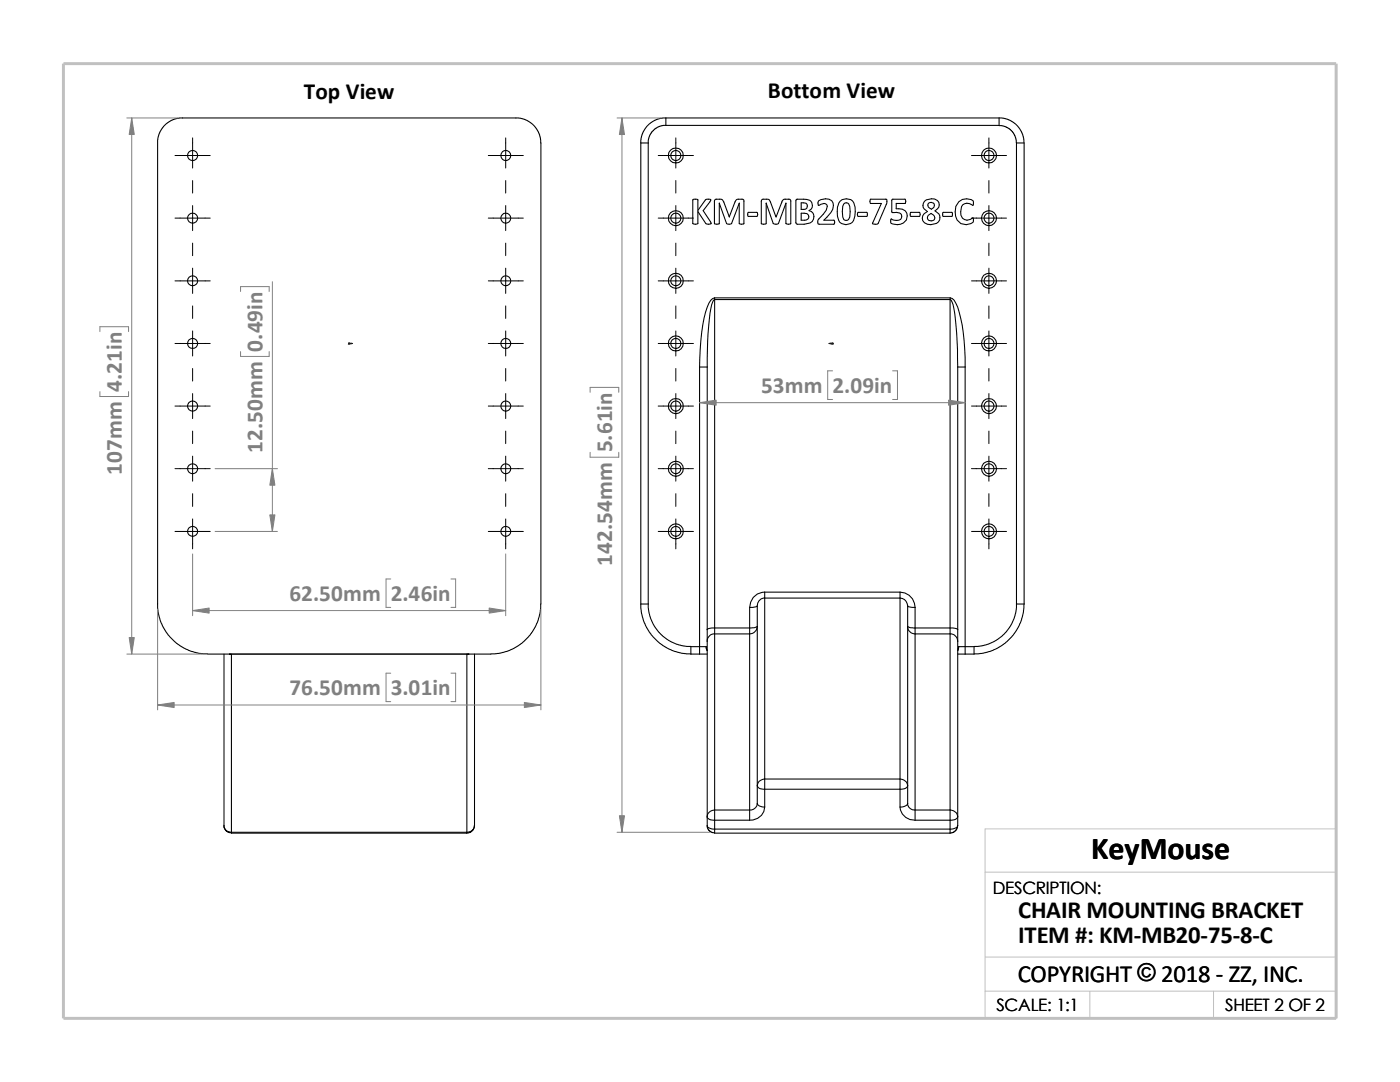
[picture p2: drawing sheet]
<svg xmlns="http://www.w3.org/2000/svg" width="279mm" height="216mm" viewBox="0 0 279 216" stroke-linecap="round" stroke-linejoin="round" font-family="sans-serif">
<path d="M196.6 174h70.1M196.6 191h70.1M196.6 197.8h70.1M217.5 197.8v5.4M242.2 197.8v5.4M26.8 203.2h239.9v-37.8h-70.1v37.8" fill="none" stroke="#c0c0c0" stroke-width=".2"/>
<path d="M12.7 12.7h254v190.5h-254z" fill="none" stroke="#c0c0c0" stroke-width=".59"/>
<g fill="none" stroke="#000" stroke-width=".21">
<path d="M31.5 28.5l.2-1.6 .9-1.7 1.5-1.1 1.7-.6h67.7l1.8 .6 1.4 1.1 1 1.7 .2 1.6v92M31.5 28.5v92.9l.4 2.3 .7 1.5 .9 1.5 1.4 1.4 1.8 1.2 1.6 .7 1.5 .4 1.6 .1M127.9 28.5v92M127.9 28.5h1.5M129.4 28.5v92M132.9 23.5l-.9 .1-1.1 .3-1.1 .7-.7 .6-1 1.7-.2 1.6M132.9 23.5h66.5M132.9 25h-.6l-.9 .3-1.1 .8-.8 1.3-.1 1.1M132.9 23.5v1.5M138.3 39.8a.73 .73 0 0 1 1 .1v2.1l1.5-2.1a.72 .72 0 0 1 1.1 0l-1.6 2.1 1.6 2.6a.87 .87 0 0 1-1.1 0l-1.5-2.4v2.4a.85 .85 0 0 1-1 0zM158.9 39.8h.2a3.5 3.5 0 0 1 2.7 .4 1.19 1.19 0 0 1-.3 1.8 1.3 1.3 0 0 1 1 1.2 1.3 1.3 0 0 1-.8 1.3l-1.2 .2h-1.4l-.3-.2zM173.7 39.8h3.2l.1 .1v.6l-1.7 4.1a1 1 0 0 1-1.2 0l1.8-4h-2.2l-.1-.4z"/>
<path d="M178.1 39.8h2.5a.61 .61 0 0 1 0 .8h-1.7v1.1h.3a1.57 1.57 0 0 1 1.9 1.2 1.57 1.57 0 0 1-1.4 1.8 2.78 2.78 0 0 1-1.9-.2v-.6l.1-.2a1.82 1.82 0 0 0 1.8 .1 .82 .82 0 0 0-.2-1.3l-1.5-.2zM199.4 23.5v1.5h-66.5M199.4 23.5l.9 .1 1 .3 .8 .4 .9 .8 1 1.5 .3 1v.9M199.4 25.1l1.3 .2 1.1 .7 .7 1 .4 1.5M202.9 28.5v92M202.9 28.5h1.5v92M142.6 59.4v.4M142.6 59.8v65.5M142.6 59.8h47M142.6 59.4h47M142.6 59.4a2.29 2.29 0 0 0-1.5 1.9 39.3 39.3 0 0 0-1.5 11.9M142.6 59.8a2.47 2.47 0 0 0-.7 1.8 67.5 67.5 0 0 0-.8 11.6"/>
<path d="M143.6 40.6v4.1h-1v-4.6l.2-.3h1.1l.3 .1 1.3 3.4M143.6 40.6l1.4 4a.85 .85 0 0 0 1 0l1.5-4M143.6 40.6h.1M145.5 43.3h.1M147.5 40.6v4a.76 .76 0 0 0 1 0v-4.6l-.2-.2h-.9a.63 .63 0 0 0-.7 .5l-1.2 3M147.5 40.6h.1M149.3 42.4h1.7a.49 .49 0 0 1 0 .8h-1.6l-.2-.1zM152.9 40.6v4l-.1 .1h-.8l-.1-4.6 .2-.3h1.2l.2 .1 1.4 3.4 1.1-3a.62 .62 0 0 1 .7-.5h.9l.2 .2v4.6a.76 .76 0 0 1-.9 0l-.1-4M152.9 40.6l1.4 4a.91 .91 0 0 0 1.1 0l1.4-4M152.9 40.6h.1M156.8 40.6h.1M159.9 42.5l1.1 .1a.7 .7 0 0 1 .4 .9 .7 .7 0 0 1-.8 .4h-.7z"/>
<path d="M159.9 40.5l1 .1a.69 .69 0 0 1 .2 .7 .69 .69 0 0 1-.7 .5h-.5zM163.4 40a2.37 2.37 0 0 1 2.6 0 1.87 1.87 0 0 1-.2 2.4l-1.4 1.5h2a.56 .56 0 0 1 0 .8h-3.1a.98 .98 0 0 1 .1-1.1l1.5-1.6 .2-.8a.64 .64 0 0 0-.6-.6l-1.2 .4-.1-.5zM167.7 40.1a1.72 1.72 0 0 1 1.9-.4 1.72 1.72 0 0 1 1 1.6 4.3 4.3 0 0 1-.5 3.1 1.74 1.74 0 0 1-1.9 .3 1.74 1.74 0 0 1-1.1-1.6 3.7 3.7 0 0 1 .6-3zM168.4 40.7a.66 .66 0 0 1 1 0 4 4 0 0 1-.1 3.1 .72 .72 0 0 1-.9 0 4.3 4.3 0 0 1 0-3.1zM171.2 42.4h1.7a.56 .56 0 0 1 0 .8h-1.7l-.1-.4zM181.7 42.4h1.7a.49 .49 0 0 1 0 .8h-1.6l-.1-.1zM184.5 40.2a2.01 2.01 0 0 1 2.9 .2 1.31 1.31 0 0 1-.8 1.7l.8 .6a1.36 1.36 0 0 1-.5 1.9 2.06 2.06 0 0 1-2.8-.6 1.38 1.38 0 0 1 1-1.8l-.7-.5a1.22 1.22 0 0 1 .1-1.5zM185.3 43l.5-.4 .5 .3a.64 .64 0 0 1 .2 .7 .64 .64 0 0 1-.7 .5l-.4-.1a.68 .68 0 0 1-.1-1zM185.3 40.6a.73 .73 0 0 1 1.2 .4l-.1 .4-.5 .3-.4-.2a.65 .65 0 0 1-.2-.9zM188.1 42.5l1.8-.1a.56 .56 0 0 1 0 .8h-1.7zM189.6 59.8a2.47 2.47 0 0 1 .8 1.8 72.8 72.8 0 0 1 .7 11.6M189.6 59.4l.4 .2a5.2 5.2 0 0 1 1.4 2.7 38.7 38.7 0 0 1 1.2 10.9"/>
<path d="M189.6 59.4v.4M189.6 59.8v65.5M191.3 40.3a2.31 2.31 0 0 1 2.9-.2l.1 .7-.2 .2a1.43 1.43 0 0 0-2.2 .2 1.93 1.93 0 0 0 .6 2.6 1.83 1.83 0 0 0 1.7-.3l.1 .7a2.12 2.12 0 0 1-2.6 .4 2.12 2.12 0 0 1-1.1-2.3l.2-1.1zM139.6 73.2v55.8M139.6 73.2h1.5M141.1 73.2v52.4M191.1 73.2h1.5M191.1 73.2v52.4M192.6 73.2v55.8M152.6 119.3v36.1M152.6 118.2v1.1M152.6 119.3a1.45 1.45 0 0 0-1.5 1.6"/>
<path d="M152.6 118.2a2.98 2.98 0 0 0-3 3M152.6 119.3h27M152.6 118.2h27M179.6 119.3v36.1M179.6 119.3a1.55 1.55 0 0 1 1.5 1.6M179.6 118.2a3 3 0 0 1 3 3M179.6 118.2v1.1M44.7 130.5v34.2M45.8 130.5l.1 .1M45.8 130.6h.4M45.8 130.5l.4 .1M46.2 130.6v35.5"/>
<path d="M93.2 130.6v35.5M93.2 130.6l.4-.1zM94.7 130.5v34.2M107.9 120.5l-.1 1.6-.4 1.6-.6 1.5-1 1.5-1.7 1.7-1.4 .9-1.6 .7-1.6 .4-1.5 .1h-56.6M127.9 120.5l.1 1.8 .6 2 .9 1.8 1.1 1.2 1.7 1.5 1.7 1 2 .5 1.9 .2M127.9 120.5h1.5M129.4 120.5l.1 1.5 .4 1.5 .7 1.5 1.2 1.5 1.6 1.3 1.5 .7 1.5 .4 1.5 .1M137.9 130.5h1.7M139.6 130.5h1.5M139.6 129h-1.7v1.5M139.6 129v1.5M139.6 129h1.3"/>
<path d="M140.9 129l.2 .8M140.9 129h.1M141.1 128v35M141.1 125.6v2.4M142.6 126.5v35.1M142.6 125.3v1.2M142.6 126.5h7M142.6 125.3h7M142.6 126.5a1.45 1.45 0 0 0-1.5 1.5M142.6 125.3a1.71 1.71 0 0 0-1.5 .3M149.6 121.2v4.1M149.6 126.5v35.1"/>
<path d="M149.6 125.3v1.2M149.6 125.3a1.92 1.92 0 0 0 1.5-.3 1.6 1.6 0 0 1-1.5 1.5M151.1 120.9v35.9M151.1 120.9l-.6 .3h-.9M181.1 120.9v35.9M181.1 120.9l.3 .2 1.2 .1M182.6 126.5h7M182.6 121.2v4.1M182.6 125.3h7M182.6 125.3a1.71 1.71 0 0 1-1.5-.3 1.52 1.52 0 0 0 1.5 1.5M182.6 126.5v35.1M182.6 125.3v1.2"/>
<path d="M189.6 126.5v35.1M189.6 126.5a1.52 1.52 0 0 1 1.5 1.5M189.6 125.3v1.2M189.6 125.3a1.92 1.92 0 0 1 1.5 .3M191.1 130.5h1.5M191.1 128v35M191.1 125.6v2.4M191.3 129h1.3M191.3 129l-.2 .8M192.6 129h1.8M192.6 129v1.5M194.4 129v1.5h-1.8"/>
<path d="M202.9 120.5l-.1 1.5-.4 1.5-.8 1.5-1.2 1.5-1.6 1.3-1.4 .7-1.6 .4-1.4 .1M202.9 120.5h1.5M204.4 120.5l-.2 1.8-.6 2-1.3 2.4-1.4 1.4-1.8 1.2-1.6 .7-1.5 .4-1.6 .1M151.1 156.8a1.24 1.24 0 0 0 1.5 .7M151.1 156.8v3.5M152.6 155.4v2.1M152.6 157.5h27M152.6 155.4h27M152.6 157.5v3.5M152.6 155.4a1.45 1.45 0 0 0-1.5 1.4M179.6 155.4v2.1M179.6 155.4a1.53 1.53 0 0 1 1.5 1.4"/>
<path d="M179.6 157.5v3.5M181.1 156.8a1.34 1.34 0 0 1-1.5 .7M181.1 156.8v3.5M44.7 164.7l.1 .7 .4 .5 1 .3M44.7 164.7a1.38 1.38 0 0 0 1.5 1.4M46.2 166.1v.1h47M46.2 166.1h47M93.2 166.1v.1M94.7 164.7l-.4 1-.5 .4-.6 .1M94.7 164.7a1.45 1.45 0 0 1-1.5 1.4M141.1 163a1.24 1.24 0 0 0 1.5 .7M141.1 164.7a1.31 1.31 0 0 0 1.5 .7"/>
<path d="M141.1 163v1.7M141.1 164.7l.2 .7 .3 .5 1 .3M142.6 161.6v2.1M142.6 165.4v.8h47M142.6 163.7h7M142.6 165.4h47M142.6 163.7v1.7M142.6 161.6h7M142.6 161.6a1.45 1.45 0 0 0-1.5 1.4M149.6 161.6v2.1M151.1 160.3a1.31 1.31 0 0 0 1.5 .7M151.1 160.3a1.38 1.38 0 0 1-1.5 1.3"/>
<path d="M152.6 161a2.74 2.74 0 0 1-3 2.7M179.6 161a2.78 2.78 0 0 0 3 2.7M181.1 160.3a1.43 1.43 0 0 1-1.5 .7M181.1 160.3a1.32 1.32 0 0 0 1.5 1.3M182.6 163.7h7M182.6 161.6h7M182.6 161.6v2.1M189.6 161.6v2.1M189.6 161.6a1.53 1.53 0 0 1 1.5 1.4M189.6 165.4v.8M189.6 163.7v1.7M191.1 164.7l-.3 1-.6 .4-.6 .1"/>
<path d="M191.1 163v1.7M191.1 163a1.34 1.34 0 0 1-1.5 .7M191.1 164.7a1.43 1.43 0 0 1-1.5 .7"/>
<circle cx="38.4" cy="31" r="1.01"/>
<circle cx="100.9" cy="31" r="1"/>
<circle cx="134.9" cy="31" r="1.5"/>
<circle cx="134.9" cy="31" r="1.01"/>
<circle cx="197.4" cy="31" r="1"/>
<circle cx="197.4" cy="31" r="1.49"/>
<circle cx="38.4" cy="56" r="1"/>
<circle cx="38.4" cy="43.5" r="1"/>
<circle cx="100.9" cy="56" r=".99"/>
<circle cx="100.9" cy="43.5" r=".99"/>
<circle cx="134.9" cy="56" r="1"/>
<circle cx="134.9" cy="43.5" r="1.51"/>
<circle cx="134.9" cy="56" r="1.51"/>
<circle cx="134.9" cy="43.5" r="1"/>
<circle cx="197.4" cy="56" r=".99"/>
<circle cx="197.4" cy="43.5" r=".99"/>
<circle cx="197.4" cy="43.5" r="1.5"/>
<circle cx="197.4" cy="56" r="1.5"/>
<circle cx="38.4" cy="68.5" r="1"/>
<circle cx="100.9" cy="68.5" r=".99"/>
<circle cx="134.9" cy="68.5" r="1.5"/>
<circle cx="134.9" cy="68.5" r="1"/>
<circle cx="197.4" cy="68.5" r="1.49"/>
<circle cx="197.4" cy="68.5" r=".99"/>
<circle cx="38.4" cy="81" r="1.01"/>
<circle cx="38.4" cy="93.5" r="1"/>
<circle cx="100.9" cy="81" r="1"/>
<circle cx="100.9" cy="93.5" r=".99"/>
<circle cx="134.9" cy="81" r="1.01"/>
<circle cx="134.9" cy="93.5" r="1.51"/>
<circle cx="134.9" cy="81" r="1.51"/>
<circle cx="134.9" cy="93.5" r="1"/>
<circle cx="197.4" cy="81" r="1"/>
<circle cx="197.4" cy="93.5" r=".99"/>
<circle cx="197.4" cy="81.1" r="1.5"/>
<circle cx="197.4" cy="93.5" r="1.5"/>
<circle cx="38.4" cy="106" r="1"/>
<circle cx="100.9" cy="106" r=".99"/>
<circle cx="134.9" cy="106" r="1.5"/>
<circle cx="134.9" cy="106" r="1"/>
<circle cx="197.4" cy="106" r="1.49"/>
<circle cx="197.4" cy="106" r=".99"/>
</g>
<g fill="#00f" stroke="#00f" stroke-width=".2">
<path d="M70 68.5h.4l-.4 .1z"/>
<path d="M165.4 68.5h.4v.1z"/>
</g>
<path d="M69.6 68.5h.8M69.6 68.4l.2 .3M69.7 68.5h.1M69.7 68.4v.3M69.8 68.4l-.3 .3M165.4 68.5h.9M166 68.4l.3 .3M166.1 68.5h.1M166.1 68.4v.3M166.2 68.4l-.3 .3" fill="none" stroke="#00f" stroke-width=".2"/>
<g fill="none" stroke="#000" stroke-width=".2">
<path d="M34.9 31h7.1M38.4 27.5v6M38.4 36v2.5M97.5 31h6.9M100.9 27.5v6M100.9 36v2.5M131.4 31h7M134.9 27.5v6M134.9 36v2.5M193.9 31h7M197.4 27.5v6M197.4 36v2.5"/>
<path d="M34.9 56h7.1M34.9 43.5h7.1M38.4 41v5M38.4 48.5v2.5M38.4 53.5v5M97.5 56h6.9M97.5 43.5h6.9M100.9 41v5M100.9 48.5v2.5M100.9 53.5v5M131.4 56h7M131.4 43.5h7"/>
<path d="M134.9 41v5M134.9 48.5v2.5M134.9 53.5v5M193.9 56h7M193.9 43.5h7M197.4 41v5M197.4 48.5v2.5M197.4 53.5v5M34.9 68.5h7.1M38.4 61v2.5M38.4 66v5M38.4 73.5v2.5"/>
<path d="M38.4 78.5v5M97.5 68.5h6.9M100.9 61v2.5M100.9 66v5M100.9 73.5v2.5M100.9 78.5v5M131.4 68.5h7M134.9 61v2.5M134.9 66v5M134.9 73.5v2.5M134.9 78.5v5M193.9 68.5h7"/>
<path d="M197.4 61v2.5M197.4 66v5M197.4 73.5v2.5M197.4 78.5v5M34.9 93.5h7.1M34.9 81h7.1M38.4 86v2.5M38.4 91v5M38.4 98.5v2.5M97.5 93.5h6.9M97.5 81h6.9M100.9 86v2.5"/>
<path d="M100.9 91v5M100.9 98.5v2.5M131.4 93.5h7M131.4 81h7M134.9 86v2.5M134.9 91v5M134.9 98.5v2.5M193.9 93.5h7M193.9 81h7M197.4 86v2.5M197.4 91v5M197.4 98.5v2.5"/>
<path d="M34.9 106h7.1M38.4 103.5v6M97.5 106h6.9M100.9 103.5v6M131.4 106h7M134.9 103.5v6M193.9 106h7M197.4 103.5v6"/>
</g>
<g fill="none" stroke="#808080" stroke-width=".2">
<path d="M25.3 23.5h10.1M26.3 23.5v107M123.1 23.5h8.8M124.1 23.5v142.6M48 58.2v-1h5.7v1M54.4 56.2v49.8M19.9 66.2v-1h5.8v1M19.9 78.1v1h5.8v-1M48 70.1v1h5.7v-1M117.8 78.3v-1h5.7v1M166.2 74h-1v5.7h1M178.1 74h1v5.7h-1"/>
<path d="M42.9 93.5h12.5M117.8 90.3v.9h5.7v-.9M139.6 80.3h53M38.4 110.5v12.4M42.9 106h12.5M78 115.5h-1v5.7h1M90 115.5h.9v5.7h-.9M100.9 110.5v12.4M25.3 130.5h15.1M31.5 121.5v20.1M38.4 121.8h62.5M78 134.3h-1v5.7h1"/>
<path d="M90 134.3h.9v5.7h-.9M107.9 121.5v20.1M31.5 140.7h76.4M123.1 166.1h18.5"/>
</g>
<g fill="#808080" stroke="#808080" stroke-width=".2">
<path d="M38.4 121.8l3.3-.5v1z"/>
<path d="M97.6 121.3l3.3 .5-3.3 .5z"/>
<path d="M25.8 127.2h1l-.5 3.3z"/>
<path d="M26.3 23.5l.5 3.3h-1z"/>
<path d="M104.6 140.2l3.3 .5-3.3 .5z"/>
<path d="M31.5 140.7l3.3-.5v1z"/>
<path d="M54.4 93.5l.5 3.3h-1.1z"/>
<path d="M53.8 102.7h1.1l-.5 3.3z"/>
<path d="M139.6 80.3l3.3-.5v1.1z"/>
<path d="M189.3 79.8l3.3 .5-3.3 .6z"/>
<path d="M123.6 162.8h1l-.5 3.3z"/>
<path d="M124.1 23.5l.5 3.3h-1z"/>
</g>
<text font-size="6.4" x="217.8" y="171.4">KeyMouse</text>
<g font-size="4.9">
<text x="203.2" y="183.2">CHAIR MOUNTING BRACKET</text>
<text x="203.2" y="188.1">ITEM #: KM-MB20-75-8-C</text>
<text x="203.1" y="195.9">COPYRIGHT © 2018 - ZZ, INC.</text>
<text x="203.1" y="195.9">COPYRIGHT ©</text>
</g>
<g font-size="4.6">
<text x="60.6" y="19.7">Top View</text>
<text x="153.2" y="19.6">Bottom View</text>
</g>
<g font-size="4.6" fill="#808080">
<text x="52.4" y="70.1" transform="rotate(-90 52.4 70.1)">0.49in</text>
<text x="24.3" y="78.1" transform="rotate(-90 24.3 78.1)">4.21in</text>
<text x="151.9" y="78.5">53mm</text>
<text x="166.2" y="78.5">2.09in</text>
<text x="24.3" y="94.8" transform="rotate(-90 24.3 94.8)">107mm</text>
<text x="52.4" y="90.4" transform="rotate(-90 52.4 90.4)">12.50mm</text>
<text x="122.2" y="90.3" transform="rotate(-90 122.2 90.3)">5.61in</text>
<text x="122.2" y="112.9" transform="rotate(-90 122.2 112.9)">142.54mm</text>
<text x="57.7" y="120">62.50mm</text>
<text x="78" y="120">2.46in</text>
<text x="57.7" y="138.8">76.50mm</text>
<text x="78" y="138.8">3.01in</text>
</g>
<g font-size="3.4">
<text x="198.2" y="178.5">DESCRIPTION:</text>
<text x="198.8" y="201.7">SCALE: 1:1</text>
<text x="244.5" y="201.7">SHEET 2 OF 2</text>
</g>
</svg>
